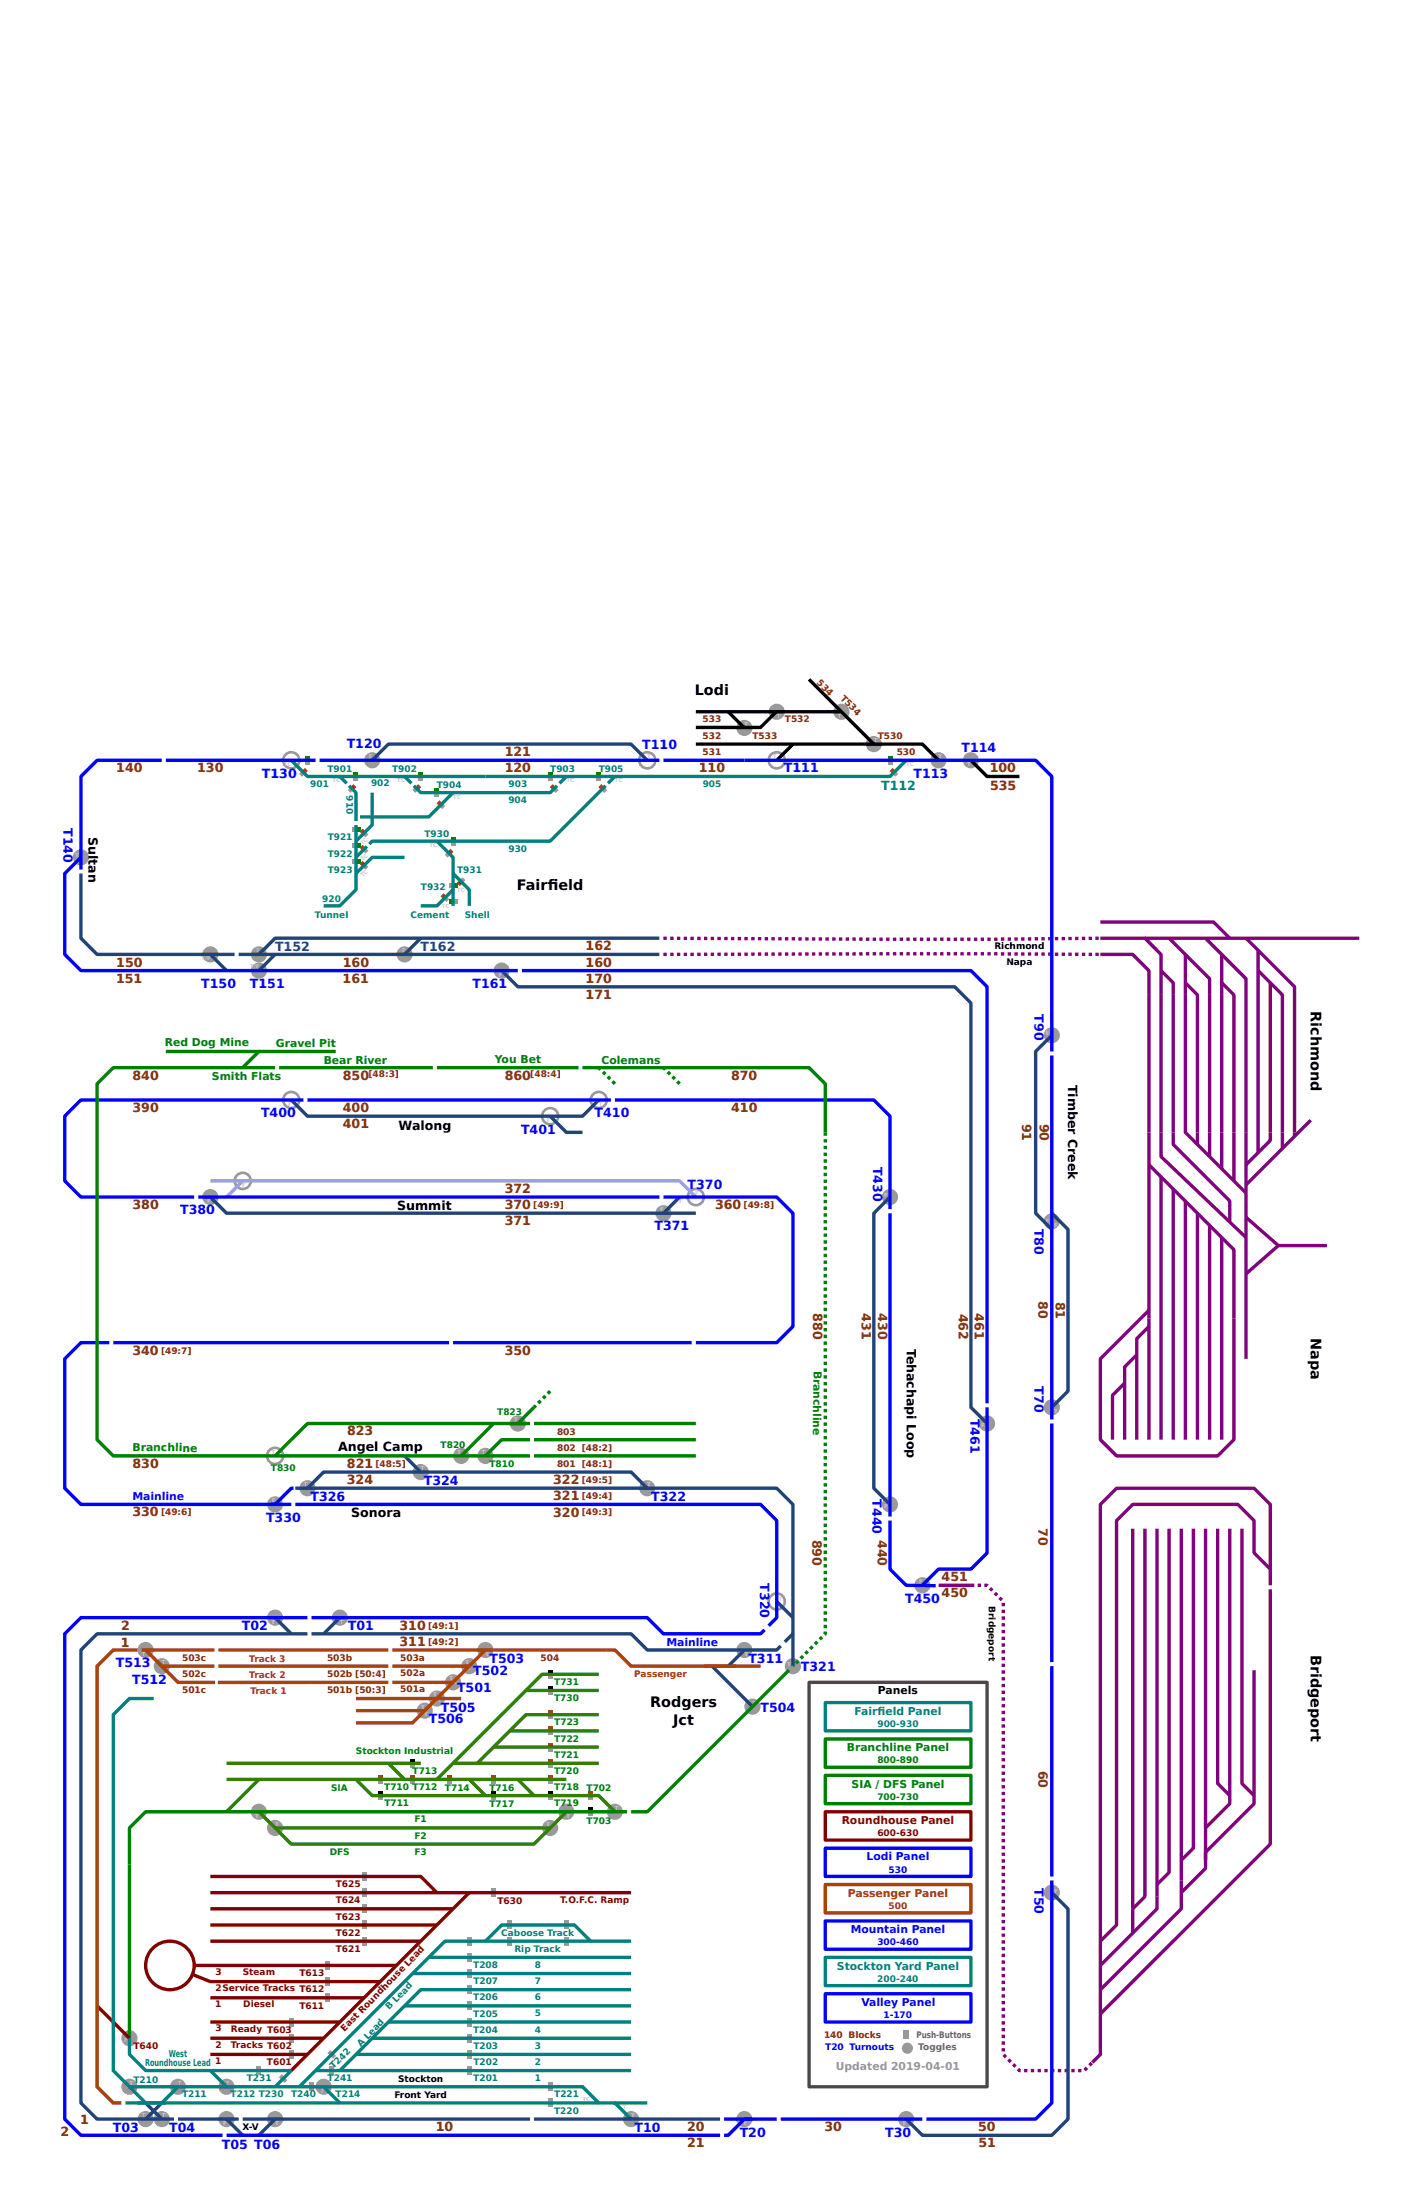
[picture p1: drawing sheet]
<svg xmlns="http://www.w3.org/2000/svg" width="279mm" height="432mm" viewBox="0 0 279 432" stroke-linecap="round" stroke-linejoin="round" font-family="sans-serif">
<g fill="#999">
<path d="M71 380.2h.8v1.6h-.8z"/>
<circle cx="177.8" cy="415.9" r="1.59"/>
</g>
<path d="M107.9 273l-3.1 3.2" fill="none" stroke="#008000" stroke-width=".66" stroke-dasharray=".7 .7" stroke-linecap="butt"/>
<g fill="#999">
<circle cx="146.1" cy="415.9" r="1.59"/>
<circle cx="54" cy="415.9" r="1.59"/>
<circle cx="44.5" cy="415.9" r="1.59"/>
<circle cx="31.8" cy="415.9" r="1.59"/>
<circle cx="28.6" cy="415.9" r="1.59"/>
<circle cx="25.4" cy="400" r="1.59"/>
<circle cx="28.6" cy="323.8" r="1.59"/>
<circle cx="31.8" cy="327" r="1.59"/>
<circle cx="54" cy="317.5" r="1.59"/>
<circle cx="66.7" cy="317.5" r="1.59"/>
<circle cx="83.3" cy="335.8" r="1.59"/>
<circle cx="85.7" cy="333.4" r="1.59"/>
<circle cx="88.9" cy="330.2" r="1.59"/>
<circle cx="92.1" cy="327" r="1.59"/>
<circle cx="95.3" cy="323.8" r="1.59"/>
<circle cx="147.6" cy="335" r="1.59"/>
<circle cx="146.1" cy="323.8" r="1.59"/>
<circle cx="155.6" cy="327" r="1.59"/>
</g>
<circle cx="152.4" cy="314.3" r="1.59" fill="none" stroke="#999" stroke-width=".51"/>
<g fill="#999">
<circle cx="127" cy="292.1" r="1.59"/>
<circle cx="101.6" cy="279.4" r="1.59"/>
<circle cx="95.3" cy="285.7" r="1.59"/>
<circle cx="90.5" cy="285.7" r="1.59"/>
<circle cx="82.6" cy="288.9" r="1.59"/>
<circle cx="60.3" cy="292.1" r="1.59"/>
<circle cx="54" cy="295.3" r="1.59"/>
<circle cx="130.2" cy="238.1" r="1.59"/>
</g>
<g fill="none" stroke="#999" stroke-width=".51">
<circle cx="47.6" cy="231.8" r="1.59"/>
<circle cx="136.5" cy="234.9" r="1.59"/>
</g>
<circle cx="41.3" cy="234.9" r="1.59" fill="#999"/>
<g fill="none" stroke="#999" stroke-width=".51">
<circle cx="57.2" cy="215.9" r="1.59"/>
<circle cx="117.5" cy="215.9" r="1.59"/>
</g>
<g fill="#999">
<circle cx="174.6" cy="234.9" r="1.59"/>
<circle cx="174.6" cy="295.3" r="1.59"/>
<circle cx="181" cy="311.1" r="1.59"/>
<circle cx="193.7" cy="279.4" r="1.59"/>
<circle cx="98.4" cy="190.5" r="1.59"/>
<circle cx="79.4" cy="187.3" r="1.59"/>
<circle cx="50.8" cy="187.3" r="1.59"/>
<circle cx="50.8" cy="190.5" r="1.59"/>
<circle cx="41.3" cy="187.3" r="1.59"/>
<circle cx="15.9" cy="168.3" r="1.59"/>
<circle cx="73" cy="149.2" r="1.59"/>
</g>
<g fill="none" stroke="#999" stroke-width=".51">
<circle cx="57.2" cy="149.2" r="1.59"/>
<circle cx="127" cy="149.2" r="1.59"/>
</g>
<g fill="#999">
<circle cx="184.2" cy="149.2" r="1.59"/>
<circle cx="190.5" cy="149.2" r="1.59"/>
</g>
<circle cx="152.4" cy="149.2" r="1.59" fill="none" stroke="#999" stroke-width=".51"/>
<g fill="#999">
<circle cx="171.5" cy="146" r="1.59"/>
<circle cx="165.1" cy="139.7" r="1.59"/>
<circle cx="152.4" cy="139.7" r="1.59"/>
<circle cx="146.1" cy="142.9" r="1.59"/>
<circle cx="206.4" cy="203.2" r="1.59"/>
<circle cx="206.4" cy="239.7" r="1.59"/>
<circle cx="206.4" cy="276.2" r="1.59"/>
<circle cx="206.4" cy="371.5" r="1.59"/>
<circle cx="123.8" cy="415.9" r="1.59"/>
<circle cx="25.4" cy="409.6" r="1.59"/>
<circle cx="34.9" cy="409.6" r="1.59"/>
<circle cx="44.5" cy="409.6" r="1.59"/>
<circle cx="63.5" cy="409.6" r="1.59"/>
</g>
<g fill="none" stroke="#999" stroke-width=".51">
<circle cx="108" cy="219.1" r="1.59"/>
<circle cx="54" cy="285.7" r="1.59"/>
</g>
<g fill="#999">
<path d="M71 377h.8v1.6h-.8z"/>
<path d="M71 373.9h.8v1.5h-.8z"/>
<path d="M71 370.7h.8v1.6h-.8z"/>
<path d="M71 367.5h.8v1.6h-.8z"/>
<path d="M96.4 370.7h.8v1.6h-.8z"/>
<path d="M99.6 377h.8v1.6h-.8z"/>
<path d="M99.6 380.2h.8v1.6h-.8z"/>
<path d="M110.7 377h.8v1.6h-.8z"/>
<path d="M110.7 380.2h.8v1.6h-.8z"/>
<path d="M91.7 405.6h.8v1.6h-.8z"/>
<path d="M91.7 402.4h.8v1.6h-.8z"/>
<path d="M91.7 399.3h.8v1.5h-.8z"/>
<path d="M91.7 396.1h.8v1.6h-.8z"/>
<path d="M91.7 392.9h.8v1.6h-.8z"/>
<path d="M91.7 389.7h.8v1.6h-.8z"/>
<path d="M91.7 386.6h.8v1.5h-.8z"/>
<path d="M91.7 383.4h.8v1.6h-.8z"/>
<path d="M91.7 380.2h.8v1.6h-.8z"/>
<path d="M64.2 402.9l.6-.5 1.1 1.1-.5 .6z"/>
<path d="M64.7 405.6h.8v1.6h-.8z"/>
<path d="M60.7 408.8h.8v1.6h-.8z"/>
<path d="M56.8 402.4h.7v1.6h-.7z"/>
<path d="M56.8 399.3h.7v1.5h-.7z"/>
<path d="M56.8 396.1h.7v1.6h-.7z"/>
<path d="M63.9 391.3h.8v1.6h-.8z"/>
<path d="M63.9 388.1h.8v1.6h-.8z"/>
<path d="M63.9 385h.8v1.6h-.8z"/>
<path d="M54.7 407.7l.6-.6 1.1 1.2-.6 .5z"/>
<path d="M50.4 405.6h.8v1.6h-.8z"/>
<path d="M107.6 408.8h.7v1.6h-.7z"/>
<path d="M107.6 412h.7v1.5h-.7z"/>
<path d="M74.2 348.5h.8v1.5h-.8z"/>
<circle cx="50.8" cy="355.6" r="1.59"/>
<circle cx="54" cy="358.8" r="1.59"/>
<circle cx="120.7" cy="355.6" r="1.59"/>
<circle cx="111.1" cy="355.6" r="1.59"/>
<circle cx="108" cy="358.8" r="1.59"/>
</g>
<path d="M74.2 348.5h.8v.7h-.8z" fill="#f00"/>
<path d="M74.2 351.6h.8v1.6h-.8z" fill="#999"/>
<path d="M74.2 351.6h.8v.8h-.8z" fill="#000"/>
<path d="M80.6 345.3h.8v1.6h-.8z" fill="#999"/>
<path d="M80.6 345.3h.8v.8h-.8z" fill="#000"/>
<path d="M96.4 351.6h.8v1.6h-.8z" fill="#999"/>
<path d="M96.4 351.6h.8v.8h-.8z" fill="#000"/>
<path d="M107.6 351.6h.7v1.6h-.7z" fill="#999"/>
<path d="M107.6 351.6h.7v.8h-.7z" fill="#000"/>
<path d="M107.6 331h.7v1.6h-.7z" fill="#999"/>
<path d="M107.6 331h.7v.8h-.7z" fill="#000"/>
<path d="M107.6 327.8h.7v1.6h-.7z" fill="#999"/>
<path d="M107.6 327.8h.7v.8h-.7z" fill="#000"/>
<path d="M115.5 354.8h.8v1.6h-.8z" fill="#999"/>
<path d="M115.5 354.8h.8v.8h-.8z" fill="#000"/>
<path d="M87.7 348.5h.8v1.5h-.8z" fill="#999"/>
<path d="M87.7 348.5h.8v.7h-.8z" fill="#f00"/>
<path d="M80.6 348.5h.8v1.5h-.8z" fill="#999"/>
<path d="M80.6 348.5h.8v.7h-.8z" fill="#f00"/>
<path d="M96.4 348.5h.8v1.5h-.8z" fill="#999"/>
<path d="M96.4 348.5h.8v.7h-.8z" fill="#f00"/>
<path d="M107.6 348.5h.7v1.5h-.7z" fill="#999"/>
<path d="M107.6 348.5h.7v.7h-.7z" fill="#f00"/>
<path d="M107.6 345.3h.7v1.6h-.7z" fill="#999"/>
<path d="M107.6 345.3h.7v.8h-.7z" fill="#f00"/>
<path d="M107.6 342.1h.7v1.6h-.7z" fill="#999"/>
<path d="M107.6 342.1h.7v.8h-.7z" fill="#f00"/>
<path d="M107.6 338.9h.7v1.6h-.7z" fill="#999"/>
<path d="M107.6 338.9h.7v.8h-.7z" fill="#f00"/>
<path d="M107.6 335.8h.7v1.5h-.7z" fill="#999"/>
<path d="M107.6 335.8h.7v.7h-.7z" fill="#f00"/>
<path d="M115.5 351.6h.8v1.6h-.8z" fill="#999"/>
<path d="M115.5 351.6h.8v.8h-.8z" fill="#f00"/>
<path d="M59.9 148.4h.8v1.6h-.8z" fill="#999"/>
<path d="M59.9 148.4h.8v.8h-.8z" fill="#008000"/>
<path d="M69.3 153.9l.6 .6-1.1 1.1-.6-.5z" fill="#999"/>
<path d="M68.8 154.5l.5-.6 .6 .6-.6 .6z" fill="#f00"/>
<path d="M69.5 151.6h.7v1.6h-.7z" fill="#999"/>
<path d="M69.5 151.6h.7v.8h-.7z" fill="#008000"/>
<path d="M82.2 151.6h.7v1.6h-.7z" fill="#999"/>
<path d="M82.2 151.6h.7v.8h-.7z" fill="#008000"/>
<path d="M82 153.9l.6 .6-1.1 1.1-.6-.5z" fill="#999"/>
<path d="M81.5 154.5l.5-.6 .6 .6-.6 .6z" fill="#f00"/>
<path d="M69.1 162.3h1.5v.8h-1.5z" fill="#999"/>
<path d="M69.8 162.3h.8v.8h-.8z" fill="#008000"/>
<path d="M70.6 163.2l.6-.5 1.1 1.1-.6 .6z" fill="#999"/>
<path d="M70.6 163.2l.6-.5 .5 .5-.5 .6z" fill="#f00"/>
<path d="M69.1 165.5h1.5v.8h-1.5z" fill="#999"/>
<path d="M69.8 165.5h.8v.8h-.8z" fill="#008000"/>
<path d="M70.6 166.4l.6-.6 1.1 1.2-.6 .5z" fill="#999"/>
<path d="M70.6 166.4l.6-.6 .5 .6-.5 .6z" fill="#f00"/>
<path d="M69.1 168.7h1.5v.8h-1.5z" fill="#999"/>
<path d="M69.8 168.7h.8v.8h-.8z" fill="#008000"/>
<path d="M70.6 169.6l.6-.6 1.1 1.1-.6 .6z" fill="#999"/>
<path d="M70.6 169.6l.6-.6 .5 .6-.5 .5z" fill="#f00"/>
<path d="M88.5 164.3h.8v1.6h-.8z" fill="#999"/>
<path d="M88.5 164.3h.8v.8h-.8z" fill="#008000"/>
<path d="M87.3 167.8l1.1-1.2 .5 .6-1.1 1.1z" fill="#999"/>
<path d="M87.8 167.2l.6-.6 .5 .6-.5 .6z" fill="#f00"/>
<path d="M86.5 175.9l.5-.5 1.2 1.1-.6 .6z" fill="#999"/>
<path d="M86.5 175.9l.5-.5 .6 .5-.6 .6z" fill="#f00"/>
<path d="M88.1 176.6h1.6v.8h-1.6z" fill="#999"/>
<path d="M88.1 176.6h.8v.8h-.8z" fill="#008000"/>
<path d="M88.1 173.4h1.6v.8h-1.6z" fill="#999"/>
<path d="M88.9 173.4h.8v.8h-.8z" fill="#008000"/>
<path d="M89.6 173.3l1.2-1.1 .5 .6-1.1 1.1z" fill="#999"/>
<path d="M90.2 172.8l.6 .5-.6 .6-.6-.6z" fill="#f00"/>
<path d="M85.3 154.8h.8v1.6h-.8z" fill="#999"/>
<path d="M85.3 154.8h.8v.8h-.8z" fill="#008000"/>
<path d="M86.2 157.1l1.2 1.1-.6 .6-1.1-1.1z" fill="#999"/>
<path d="M86.2 157.1l.6 .6-.6 .5-.5-.5z" fill="#f00"/>
<path d="M107.6 151.6h.7v1.6h-.7z" fill="#999"/>
<path d="M107.6 151.6h.7v.8h-.7z" fill="#008000"/>
<path d="M107.9 154.5l.6-.6 1.1 1.2-.6 .5z" fill="#999"/>
<path d="M107.9 154.5l.6-.6 .5 .6-.5 .6z" fill="#f00"/>
<path d="M59.8 150.8l.6 .5-1.1 1.1-.6-.5z" fill="#999"/>
<path d="M59.3 151.3l.5-.5 .6 .5-.6 .6z" fill="#f00"/>
<path d="M117.1 151.6h.8v1.6h-.8z" fill="#999"/>
<path d="M117.1 151.6h.8v.8h-.8z" fill="#008000"/>
<path d="M117.4 154.5l.6-.6 1.1 1.2-.6 .5z" fill="#999"/>
<path d="M117.4 154.5l.6-.6 .5 .6-.5 .6z" fill="#f00"/>
<path d="M174.2 148.4h.8v1.6h-.8z" fill="#999"/>
<path d="M174.2 148.4h.8v.8h-.8z" fill="#008000"/>
<path d="M174.6 151.3l.5-.5 1.2 1.1-.6 .5z" fill="#999"/>
<path d="M174.6 151.3l.5-.5 .6 .5-.6 .6z" fill="#f00"/>
<g fill="none" stroke="#800080" stroke-width=".66" stroke-linecap="butt">
<path d="M215.9 181h22.2l3.2 3.1M215.9 187.3h6.3l3.2 3.2v92.1M215.9 184.1h50.8M224.6 184.1l3.2 3.2v39.7l16.7 15.9M227.8 190.5l2.4 2.4v31.7l11.1 11.1v4M229.4 184.1l7.9 8v34.9M232.6 187.3v34.9l11.9 12M232.6 192.9l2.3 2.4v29.3M236.5 184.1l3.2 3.2v42.1M239.7 192.9l2.4 2.4v36.5M239.7 187.3l4.8 4.8v74.6M244.5 184.1l9.5 9.6v29.3l-2.4 2.4"/>
<path d="M246.9 190.5l4.7 4.8v30.1l-7.1 7.2M246.9 186.5v39.7M249.2 192.9v30.9l-4.7 4.8M257.2 219.9l-3.2 3.1M225.4 228.6l16.7 16.7v37.3l-3.2 3.2h-19.8l-3.2-3.2v-15.9l9.5-9.5M227.8 231v51.6M230.2 233.4v49.2M232.6 235.7v46.9M234.9 238.1v44.5M244.5 238.9l6.3 5.6h9.5M237.3 240.5v42.1M239.7 242.9v39.7"/>
<path d="M250.8 244.5l-6.3 5.5M220.7 271.5l-2.4 2.3v8.8M223 265.9l-2.3 2.4v14.3M225.4 260.3l-2.4 2.4v19.9M184.1 311.1h6.4M222.2 300v79.4M224.6 300v72.3l-2.4 2.3M227 300v74.6l-11.1 11.2M229.4 300v67.5l-2.4 2.4M231.8 300v74.6l-15.9 15.9M234.2 300v62.7l-2.4 2.4M236.5 300v65.1"/>
<path d="M238.9 300v50l2.4 2.4M241.3 300v54l-4.8 4.8M243.7 300v50l2.4 2.4M249.2 311.1v-15.8l-3.1-3.2h-27l-3.2 3.2v107.9l-1.6 1.6M249.2 308l-3.1-3.2v-6.4l-3.2-3.1h-20.7l-3.1 3.1v79.4l-3.2 3.2M249.2 311.9v50l-33.3 33.4M246.1 327.8v26.2l-9.6 9.5v3.2l-4.7 4.8"/>
</g>
<path d="M130.2 187.3l40.4-.1 45.3 .1M130.2 184.1l40.3 .2h24.8l20.6-.2M190.5 311.1h3.2l3.1 3.2v88.9l3.2 3.2h12.7l1.6-1.6" fill="none" stroke="#800080" stroke-width=".66" stroke-dasharray=".7 .7" stroke-linecap="butt"/>
<path d="M27.8 323.8h14.3M28.6 323.8l6.3 6.4h7.3M31.7 327h10.4M42.9 323.8h33.3M42.9 327h33.3M69.8 333.4h20.7M69.8 335.8h13.5M76.2 330.2h-33.5M77 323.8h43.6l3.2 3.2h25.4M77 327h15.1M77 330.2h11.9M95.2 323.8l-14.2 14.3h-11.2" fill="none" stroke="#a40" stroke-width=".66" stroke-linecap="butt"/>
<g fill="none" stroke="#338000" stroke-width=".66" stroke-linecap="butt">
<path d="M100 339.7h17.5M103.2 331.8h14.3M117.5 336.5h-14.3l-9.5 9.6M117.5 328.6h-11.1l-20.7 20.6M44.4 349.2h66.7M44.4 346.1h38.1M50.8 355.6l6.3 6.3h47.7l6.3-6.3M50.8 349.2l-6.4 6.4M54 358.8h53.9M69.8 349.2l3.2 3.2h44.5l3.1 3.2M76.2 346.1l3.2 3.1M88.9 346.1h28.6"/>
<path d="M92.1 349.2l3.1 3.2M96.8 342.9h20.7M101.6 349.2l3.2 3.2"/>
</g>
<path d="M123 355.6h-94.4l-3.2 3.2v41.2" fill="none" stroke="#008000" stroke-width=".66" stroke-linecap="butt"/>
<path d="M41.3 368.3h41.2l3.2 3.2M41.3 371.5h50.8M41.3 374.6h47.6M41.3 377.8h44.4M123.8 371.5h-31.7l-35 34.9M19 393.7l6.4 6.3M41.3 396.9h25.4M41.3 381h41.2M41.3 392.1h30.1M77.8 385.8h-44.5l8 3.1h33.3M41.3 403.2h19M41.3 400h22.2" fill="none" stroke="#800000" stroke-width=".66" stroke-linecap="butt"/>
<circle cx="33.3" cy="385.8" r="4.8" fill="#fff" stroke="#800000" stroke-width=".66" stroke-linecap="butt"/>
<g fill="none" stroke="#008080" stroke-width=".66" stroke-linecap="butt">
<path d="M57.1 149.2l3.2 3.2h114.3l3.2-3.2M30.2 333.4h-4.8l-3.2 3.1v69.9l3.2 3.2h88.9l3.2 3.1M76.2 396.9h47.6M79.4 393.7h44.4M81 387.3h42.8M84.1 384.2h39.7M95.2 381l3.2-3.2h14.3l3.2 3.2M123.8 381h-36.5l-28.6 28.6M123.8 390.5h-41.3l-15.8 15.9M24.6 412.7h96l3.2 3.2M25.4 400v3.2l3.2 3.2h28.5M25.4 409.6l3.2 3.1"/>
<path d="M34.9 409.6l-3.2 3.1M41.3 406.4l3.1 3.2M61.9 406.4h61.9M63.5 409.6l3.2 3.1M69.8 403.2h54M73 400h50.8"/>
</g>
<path d="M27 323.8h-4.8l-3.2 3.2v82.6l3.2 3.1h1.6" fill="none" stroke="#a40" stroke-width=".66" stroke-linecap="butt"/>
<path d="M54 409.6l3.1-3.2z" fill="#999" stroke="#008080" stroke-width=".66" stroke-linecap="butt"/>
<path d="M136.5 139.7h28.6M142.9 139.7l3.1 3.2M152.4 139.6l-3.2 3.2h-12.7M158.7 133.3l12.7 12.7M136.5 146h44.5l3.1 3.2M155.6 146l-3.2 3.2M190.5 149.2l3.2 3.2h6.3" fill="none" stroke="#000" stroke-width=".66" stroke-linecap="butt"/>
<path d="M66.7 152.4l3.1 3.2v5.5M73 155.6v6.3l-3.2 3.2M79.4 152.4l3.1 3.2h25.4l3.2-3.2M88.9 155.6l-4.8 4.7h-13.5M120.6 152.4l-12.7 12.7h-34.9l-3.2 3.2M69.8 161.9v12.7l-3.1 3.2h-3.2M79.4 168.3h-6.4l-3.2 3.1M85.7 165.1l3.2 3.2v6.3l-3.2 3.2h-3.2M88.9 171.4l3.2 3.2v3.2M88.9 174.6v3.2M27 412.7h5.5M120.6 412.7h6.4" fill="none" stroke="#008080" stroke-width=".66" stroke-linecap="butt"/>
<path d="M69.1 153.2l-1.6 1.6M81.8 153.2l-1.6 1.6M108.7 153.2l1.6 1.6M118.3 153.2l1.6 1.6M127.8 153.2l1.6 1.6M71.9 165.6l1.1 1.1" fill="none" stroke="#fff" stroke-width=".66" stroke-linecap="butt"/>
<g fill="none" stroke="#214478" stroke-width=".66" stroke-linecap="butt">
<path d="M73 149.2l3.2-3.2h47.6l3.2 3.2M15.9 171.4v12.7l3.1 3.2h27M41.3 187.3l3.1 3.2M46.8 187.3h82.6M54 187.3l-3.2 3.2M82.5 184.1l-3.1 3.2M98.4 190.5l3.2 3.2h85.7l3.2 3.1v79.4l3.2 3.2M129.4 184.1h-75.4l-3.2 3.2M57.1 215.9l3.2 3.2h54l3.2-3.2M107.9 219.1l3.2 3.1h3.2M206.4 203.2l-3.2 3.2v31.7l3.2 3.2M41.3 234.9l3.1 3.2h92.1"/>
<path d="M133.3 234.9l-3.1 3.2M174.6 234.9l-3.2 3.2v54l3.2 3.2M206.4 238.1l3.1 3.2v31.7l-3.1 3.2M57.9 292.1h94.5l3.2 3.2v25.4l-1.6 1.6M60.3 292.1l3.2-3.2h60.3l3.2 3.2M79.4 285.8l3.1 3.1M54 317.5l3.1 3.2M66.7 317.5l-3.2 3.2M152.4 314.3l3.2 3.2M60.3 320.7h-41.3l-3.1 3.1v88.9l3.1 3.2h15.1M61.1 320.7h62.7l3.2 3.1h25.4l.8-.7M139.7 327l7.9 8"/>
<path d="M146 323.8l-3.1 3.2M155.6 320.7v6.3M206.4 371.5l3.1 3.1v41.3l-3.1 3.2h-25.4l-3.2-3.2M28.6 412.7l3.1 3.2M31.7 412.7l-3.1 3.2M34.9 415.9h11.9M44.4 415.9l3.2 3.2M47.6 415.9h56.4M54 415.9l-3.2 3.2M104.8 415.9h36.5"/>
</g>
<path d="M41.3 231.8h92l3.2 3.1M47.6 231.8l-3.2 3.1" fill="none" stroke="#87aade" stroke-width=".66" stroke-linecap="butt"/>
<g fill="none" stroke="#00f" stroke-width=".66" stroke-linecap="butt">
<path d="M31.7 149.2h-12.7l-3.1 3.2v18.3M32.5 149.2h29.4M62.7 149.2h66.7M130.2 149.2h73l3.2 3.2v54M15.9 168.3l-3.2 3.1v15.9l3.2 3.2h85.7M102.4 190.5h88.1l3.2 3.2v81.7M59.5 215.9h-43.6l-3.2 3.2v12.7l3.2 3.1h22.2M60.3 215.9h59.6M120.6 215.9h50.8l3.2 3.2v18.2M206.4 207.2v71.4M38.9 234.9h90.5M130.2 234.9h22.2l3.2 3.2v22.2l-3.2 3.2h-15.9"/>
<path d="M174.6 238.1v59.6M21.4 263.5h-5.5l-3.2 3.2v25.4l3.2 3.2h38.1l3.1-3.2h.5M22.2 263.5h65.9M88.9 263.5h46.8M193.7 276.2v28.6l-3.2 3.2h-6.4l-3.1 3.1M206.4 279.4v46.8M53.2 295.3h3.9M57.9 295.3h91.3l3.2 3.1v19.1l-1.6 1.6M174.6 298.4v9.6l3.2 3.1 5.8 .1M60.3 317.5h-44.4l-3.2 3.2v95.2l3.2 3.2h27.8M61.1 317.5h65.9l3.2 3.2h19l.8-.8M206.4 327v41.3"/>
<path d="M206.4 369.1v43.6l-3.2 3.2h-21.4M44.4 419.1h96.9M142.1 415.9h10.3M147.6 415.9h-1.6l-3.1 3.2h-.8M153.2 415.9h27.8"/>
</g>
<path d="M138.1 327h6.4" fill="none" stroke="#a40" stroke-width=".66" stroke-linecap="butt"/>
<g fill="none" stroke="#008000" stroke-width=".66" stroke-linecap="butt">
<path d="M32.5 206.4h33.4M50.8 206.4l-3.2 3.1M54 209.5h-31.8l-3.2 3.2v69.9l3.2 3.2h81.8M54.8 209.5h30.1M85.7 209.5h27.8M114.3 209.5h44.4l3.2 3.2v9.5M96.8 279.4l-6.3 6.4M104 279.4h-43.7l-6.3 6.4M104.8 279.4h31.7M104.8 276.2l-3.2 3.2M104 282.6h-5.6l-3.2 3.2M104.8 285.8h31.7"/>
<path d="M104.8 282.6h31.7M154.8 327.8l-27.8 27.8h-3.2"/>
</g>
<path d="M120.6 212.7l-3.1-3.2M133.3 212.7l-3.1-3.2M161.9 222.2v98.5l-6.3 6.3" fill="none" stroke="#008000" stroke-width=".66" stroke-dasharray=".7 .7" stroke-linecap="butt"/>
<circle cx="178" cy="402" r="1.1" fill="#999"/>
<path d="M158.7 330.2h35v79.4h-35z" fill="none" stroke="#4d4d4d" stroke-width=".66" stroke-linecap="butt"/>
<path d="M177.2 398.4h1.2v1.6h-1.2z" fill="#999"/>
<path d="M161.9 334.2h28.6v5.5h-28.6zM161.9 384.2h28.6v5.5h-28.6z" fill="none" stroke="#008080" stroke-width=".66" stroke-linecap="butt"/>
<path d="M161.9 377h28.6v5.6h-28.6zM161.9 362.7h28.6v5.6h-28.6zM161.9 391.3h28.6v5.6h-28.6z" fill="none" stroke="#00f" stroke-width=".66" stroke-linecap="butt"/>
<path d="M161.9 369.9h28.6v5.5h-28.6z" fill="none" stroke="#a40" stroke-width=".66" stroke-linecap="butt"/>
<path d="M161.9 355.6h28.6v5.6h-28.6z" fill="none" stroke="#800000" stroke-width=".66" stroke-linecap="butt"/>
<path d="M161.9 348.5h28.6v5.5h-28.6zM161.9 341.3h28.6v5.6h-28.6z" fill="none" stroke="#008000" stroke-width=".66" stroke-linecap="butt"/>
<g font-size="2.8">
<text x="136.3" y="136.5">Lodi</text>
<text x="101.4" y="174.6">Fairfeld</text>
<text x="107.5" y="174.6">i</text>
<text x="257.2" y="198.5" transform="rotate(90 257.2 198.5)">Richmond</text>
<text x="257.2" y="262.6" transform="rotate(90 257.2 262.6)">Napa</text>
<text x="257.2" y="324.8" transform="rotate(90 257.2 324.8)">Bridgeport</text>
<text x="127.6" y="335">Rodgers</text>
<text x="132.1" y="338.5">Jct</text>
</g>
<g font-size="2.5" fill="#00f">
<text x="68" y="146.8">T120</text>
<text x="126" y="146.9">T110</text>
<text x="188.7" y="147.6">T114</text>
<text x="51.4" y="152.6">T130</text>
<text x="153.8" y="151.6">T111</text>
<text x="179.2" y="152.6">T113</text>
<text x="12.5" y="162.5" transform="rotate(90 12.5 162.5)">T140</text>
<text x="39.5" y="193.9">T150</text>
<text x="49" y="193.9">T151</text>
<text x="92.7" y="193.9">T161</text>
<text x="203" y="199.1" transform="rotate(90 203 199.1)">T90</text>
<text x="51.2" y="219.3">T400</text>
<text x="116.7" y="219.3">T410</text>
<text x="102.2" y="222.5">T401</text>
<text x="134.9" y="233.3">T370</text>
<text x="171.3" y="229" transform="rotate(90 171.3 229)">T430</text>
<text x="35.4" y="238.4">T380</text>
<text x="128.4" y="241.4">T371</text>
<text x="203" y="241.2" transform="rotate(90 203 241.2)">T80</text>
<text x="203" y="272.1" transform="rotate(90 203 272.1)">T70</text>
<text x="190.4" y="278.4" transform="rotate(90 190.4 278.4)">T461</text>
<text x="83.2" y="291.6">T324</text>
<text x="52.2" y="298.7">T330</text>
<text x="60.9" y="294.6">T326</text>
<text x="127.8" y="294.6">T322</text>
<text x="171.2" y="294.3" transform="rotate(90 171.2 294.3)">T440</text>
<text x="149.1" y="310.8" transform="rotate(90 149.1 310.8)">T320</text>
<text x="177.6" y="314.6">T450</text>
<text x="47.4" y="320">T02</text>
<text x="68.2" y="320">T01</text>
<text x="22.7" y="327.3">T513</text>
<text x="92.9" y="328.7">T502</text>
<text x="96" y="326.3">T503</text>
<text x="146.8" y="326.3">T311</text>
<text x="157.2" y="327.9">T321</text>
<text x="25.9" y="330.4">T512</text>
<text x="89.7" y="332">T501</text>
<text x="84.1" y="338.2">T506</text>
<text x="86.5" y="336">T505</text>
<text x="149.2" y="336">T504</text>
<text x="203" y="370.6" transform="rotate(90 203 370.6)">T50</text>
<text x="22.1" y="418.6">T03</text>
<text x="33.2" y="418.6">T04</text>
<text x="124.5" y="418.6">T10</text>
<text x="145.1" y="419.3">T20</text>
<text x="173.7" y="419.3">T30</text>
<text x="43.6" y="421.7">T05 T06</text>
</g>
<g font-size="2.5" fill="#803300">
<text x="99" y="148.4">121</text>
<text x="22.8" y="151.6">140</text>
<text x="38.7" y="151.6">130</text>
<text x="99" y="151.6">120</text>
<text x="137.1" y="151.6">110</text>
<text x="194.2" y="151.6">100</text>
<text x="194.3" y="155">535</text>
<text x="22.8" y="189.7">150</text>
<text x="67.3" y="189.7">160</text>
<text x="114.9" y="189.7">160</text>
<text x="114.9" y="186.5">162</text>
<text x="22.8" y="193">151</text>
<text x="67.2" y="192.8">161</text>
<text x="114.9" y="196.1">171</text>
<text x="114.9" y="192.9">170</text>
<text x="26" y="211.9">840</text>
<text x="67.3" y="211.9">850</text>
<text x="99" y="211.9">860</text>
<text x="143.5" y="212">870</text>
<text x="26" y="218.3">390</text>
<text x="67.3" y="218.3">400</text>
<text x="67.3" y="221.5">401</text>
<text x="143.5" y="218.3">410</text>
<text x="200.6" y="220.6" transform="rotate(90 200.6 220.6)">91</text>
<text x="204" y="220.5" transform="rotate(90 204 220.5)">90</text>
<text x="26" y="237.3">380</text>
<text x="99" y="237.3">370</text>
<text x="99" y="234.1">372</text>
<text x="140.3" y="237.3">360</text>
<text x="99" y="240.5">371</text>
<text x="159.6" y="257.8" transform="rotate(90 159.6 257.8)">880</text>
<text x="169.1" y="257.8" transform="rotate(90 169.1 257.8)">431</text>
<text x="172.3" y="257.8" transform="rotate(90 172.3 257.8)">430</text>
<text x="188.2" y="257.8" transform="rotate(90 188.2 257.8)">462</text>
<text x="191.3" y="257.8" transform="rotate(90 191.3 257.8)">461</text>
<text x="203.7" y="255.4" transform="rotate(90 203.7 255.4)">80</text>
<text x="207.2" y="255.5" transform="rotate(90 207.2 255.5)">81</text>
<text x="26" y="265.9">340</text>
<text x="99" y="265.9">350</text>
<text x="68.1" y="281.7">823</text>
<text x="26" y="288.1">830</text>
<text x="68.1" y="291.3">324</text>
<text x="68.1" y="288.1">821</text>
<text x="108.5" y="291.3">322</text>
<text x="26" y="297.6">330</text>
<text x="108.5" y="297.7">320</text>
<text x="108.5" y="294.5">321</text>
<text x="203.7" y="299.9" transform="rotate(90 203.7 299.9)">70</text>
<text x="159.4" y="302.2" transform="rotate(90 159.4 302.2)">890</text>
<text x="172.2" y="302.2" transform="rotate(90 172.2 302.2)">440</text>
<text x="184.7" y="310.4">451</text>
<text x="184.7" y="313.5">450</text>
<text x="23.7" y="323.3">1</text>
<text x="23.7" y="319.9">2</text>
<text x="78.4" y="319.9">310</text>
<text x="78.4" y="323.2">311</text>
<text x="203.7" y="347.5" transform="rotate(90 203.7 347.5)">60</text>
<text x="11.9" y="419.2">2</text>
<text x="15.8" y="416.8">1</text>
<text x="85.5" y="418.3">10</text>
<text x="134.8" y="418.3">20</text>
<text x="161.8" y="418.3">30</text>
<text x="191.9" y="418.3">50</text>
<text x="134.8" y="421.5">21</text>
<text x="192" y="421.5">51</text>
</g>
<text font-size="2.5" fill="#008080" x="172.9" y="155">T112</text>
<g font-size="2.5">
<text x="17.4" y="164.2" transform="rotate(90 17.4 164.2)">Sultan</text>
<text x="209.5" y="212.9" transform="rotate(90 209.5 212.9)">Timber Creek</text>
<text x="78.2" y="221.7">Walong</text>
<text x="77.9" y="237.5">Summit</text>
<text x="177.9" y="264.7" transform="rotate(90 177.9 264.7)">Tehachapi Loop</text>
<text x="66.3" y="284.8">Angel Camp</text>
<text x="68.9" y="297.8">Sonora</text>
</g>
<g font-size="2.5" fill="#214478">
<text x="54" y="186.6">T152</text>
<text x="82.5" y="186.6">T162</text>
</g>
<g font-size="2.1" fill="#008000">
<text x="32.3" y="205.4">Red Dog Mine</text>
<text x="54.1" y="205.6">Gravel Pit</text>
<text x="63.5" y="208.8">Bear River</text>
<text x="97.1" y="208.7">You Bet</text>
<text x="118" y="208.8">Colemans</text>
<text x="41.6" y="211.9">Smith Flats</text>
<text x="159.7" y="269" transform="rotate(91 159.7 269)">Branchline</text>
<text x="26" y="284.8" transform="rotate(1 26 284.8)">Branchline</text>
<text x="166.2" y="343.7">Branchline Panel</text>
<text x="167.1" y="350.9">SIA / DFS Panel</text>
</g>
<g font-size="2.1" fill="#00f">
<text x="26" y="294.4" transform="rotate(1 26 294.4)">Mainline</text>
<text x="130.8" y="323" transform="rotate(1 130.8 323)">Mainline</text>
<text x="170" y="365.1">Lodi Panel</text>
<text x="166.9" y="379.4">Mountain Panel</text>
<text x="169" y="393.7">Valley Panel</text>
</g>
<text font-size="2.1" x="172.2" y="332.6">Panels</text>
<g font-size="2.1" fill="#008080">
<text x="167.7" y="336.6">Fairfeld Panel</text>
<text x="172.2" y="336.6">i</text>
<text x="164.2" y="386.6">Stockton Yard Panel</text>
</g>
<text font-size="2.1" fill="#800000" x="165.1" y="358">Roundhouse Panel</text>
<text font-size="2.1" fill="#a40" x="166.3" y="372.3">Passenger Panel</text>
<text font-size="2.1" fill="#999" x="164" y="406.2">Updated 2019-04-01</text>
<g font-size="1.9" fill="#008080">
<text x="28.5" y="405.6">Roundhouse Lead</text>
<text x="33.1" y="403.7">West</text>
</g>
<g font-size="1.8" fill="#803300">
<text x="160.2" y="134.1" transform="rotate(45 160.2 134.1)">534</text>
<text x="164.8" y="137.1" transform="rotate(45 164.8 137.1)">T534</text>
<text x="137.9" y="141.8">533</text>
<text x="154" y="141.8">T532</text>
<text x="137.9" y="148.2">531</text>
<text x="137.9" y="145">532</text>
<text x="147.6" y="145">T533</text>
<text x="172.2" y="145.1">T530</text>
<text x="175.9" y="148.2">530</text>
<text x="72.3" y="211.4">[48:3]</text>
<text x="104.1" y="211.4">[48:4]</text>
<text x="104.6" y="237.1">[49:9]</text>
<text x="145.9" y="237.1">[49:8]</text>
<text x="31.6" y="265.7">[49:7]</text>
<text x="109.3" y="281.6">803</text>
<text x="73.7" y="287.9">[48:5]</text>
<text x="109.3" y="288">801 [48:1]</text>
<text x="109.3" y="284.8">802 [48:2]</text>
<text x="114.1" y="291.1">[49:5]</text>
<text x="31.6" y="297.4">[49:6]</text>
<text x="114.1" y="297.4">[49:3]</text>
<text x="114.1" y="294.2">[49:4]</text>
<text x="84" y="319.6">[49:1]</text>
<text x="84" y="322.8">[49:2]</text>
<text x="35.7" y="326">503c</text>
<text x="35.7" y="329.2">502c</text>
<text x="64.2" y="326">503b</text>
<text x="64.2" y="329.2">502b [50:4]</text>
<text x="78.5" y="326">503a</text>
<text x="78.5" y="328.9">502a</text>
<text x="106.1" y="326">504</text>
<text x="35.7" y="332.3">501c</text>
<text x="64.2" y="332.3">501b [50:3]</text>
<text x="78.5" y="332.1">501a</text>
<text x="161.7" y="400">140 Blocks</text>
</g>
<g font-size="1.8" fill="#008080">
<text x="60.9" y="154.5">901</text>
<text x="64.2" y="151.6">T901</text>
<text x="72.8" y="154.2">902</text>
<text x="76.9" y="151.6">T902</text>
<text x="85.7" y="154.8">T904</text>
<text x="99.8" y="154.5">903</text>
<text x="108" y="151.6">T903</text>
<text x="117.5" y="151.6">T905</text>
<text x="137.9" y="154.5">905</text>
<text x="68" y="156.1" transform="rotate(90 68 156.1)">910</text>
<text x="99.8" y="157.7">904</text>
<text x="64.3" y="164.9">T921</text>
<text x="83.3" y="164.3">T930</text>
<text x="99.8" y="167.2">930</text>
<text x="64.3" y="171.3">T923</text>
<text x="64.3" y="168.1">T922</text>
<text x="89.7" y="171.4">T931</text>
<text x="63.2" y="177">920</text>
<text x="82.6" y="174.6">T932</text>
<text x="61.8" y="180.2">Tunnel</text>
<text x="80.6" y="180.2">Cement</text>
<text x="91.2" y="180.2">Shell</text>
<text x="172.2" y="339">900-930</text>
<text x="98.4" y="379.9">Caboose Track</text>
<text x="100.9" y="383.1">Rip Track</text>
<text x="92.9" y="386.3">T208</text>
<text x="92.9" y="389.5">T207</text>
<text x="105" y="386.3">8</text>
<text x="105" y="389.4">7</text>
<text x="172.1" y="389">200-240</text>
<text x="76.3" y="394.6" transform="rotate(-46 76.3 394.6)">B Lead</text>
<text x="92.9" y="392.6">T206</text>
<text x="92.9" y="395.8">T205</text>
<text x="104.9" y="392.6">6</text>
<text x="104.9" y="395.8">5</text>
<text x="70.8" y="401.7" transform="rotate(-46 70.8 401.7)">A Lead</text>
<text x="92.8" y="399">T204</text>
<text x="105" y="399.1">4</text>
<text x="65.5" y="406.2" transform="rotate(-45 65.5 406.2)">T242</text>
<text x="92.9" y="402.2">T203</text>
<text x="92.9" y="405.3">T202</text>
<text x="105" y="405.3">2</text>
<text x="105" y="402.2">3</text>
<text x="26.2" y="408.8">T210</text>
<text x="35.7" y="411.7">T211</text>
<text x="45.3" y="411.7">T212 T230</text>
<text x="48.4" y="408.5">T231</text>
<text x="57.1" y="411.7">T240</text>
<text x="64.3" y="408.5">T241</text>
<text x="65.9" y="411.7">T214</text>
<text x="92.9" y="408.5">T201</text>
<text x="104.9" y="408.5">1</text>
<text x="108.7" y="411.7">T221</text>
<text x="108.7" y="414.9">T220</text>
</g>
<g font-size="1.8">
<text x="195.1" y="186.3">Richmond</text>
<text x="197.5" y="189.4">Napa</text>
<text x="194" y="315.2" transform="rotate(90 194 315.2)">Bridgeport</text>
<text x="77.4" y="411.8">Front Yard</text>
<text x="78.1" y="408.6">Stockton</text>
<text x="47.6" y="418">X-V</text>
</g>
<g font-size="1.8" fill="#008000">
<text x="97.6" y="277.8">T823</text>
<text x="86.5" y="284.2">T820</text>
<text x="96" y="287.9">T810</text>
<text x="53.2" y="288.6">T830</text>
<text x="108.7" y="333.9">T730</text>
<text x="108.7" y="330.7">T731</text>
<text x="108.8" y="338.7">T723</text>
<text x="108.8" y="341.8">T722</text>
<text x="69.8" y="344.4">Stockton Industrial</text>
<text x="108.7" y="345">T721</text>
<text x="172.2" y="346.1">800-890</text>
<text x="65" y="351.5">SIA</text>
<text x="75.4" y="351.4">T710 T712</text>
<text x="81" y="348.2">T713</text>
<text x="87.3" y="351.5">T714</text>
<text x="96" y="351.5">T716</text>
<text x="108.7" y="348.2">T720</text>
<text x="108.7" y="351.4">T718</text>
<text x="115.1" y="351.5">T702</text>
<text x="172.1" y="353.2">700-730</text>
<text x="75.4" y="354.5">T711</text>
<text x="81.3" y="357.7">F1</text>
<text x="96" y="354.7">T717</text>
<text x="108.7" y="354.5">T719</text>
<text x="115.1" y="358">T703</text>
<text x="64.7" y="364.1">DFS</text>
<text x="81.3" y="364">F3</text>
<text x="81.3" y="360.9">F2</text>
</g>
<g font-size="1.8" fill="#a40">
<text x="48.9" y="326.2">Track 3</text>
<text x="48.9" y="329.4">Track 2</text>
<text x="124.5" y="329.1">Passenger</text>
<text x="49.1" y="332.6">Track 1</text>
<text x="174.3" y="374.7">500</text>
</g>
<g font-size="1.8" fill="#800000">
<text x="172.2" y="360.4">600-630</text>
<text x="65.9" y="370.4">T625</text>
<text x="65.9" y="373.6">T624</text>
<text x="65.9" y="376.8">T623</text>
<text x="97.6" y="373.7">T630</text>
<text x="109.9" y="373.6">T.O.F.C. Ramp</text>
<text x="65.9" y="383.1">T621</text>
<text x="65.9" y="379.9">T622</text>
<text x="42.3" y="387.6">3</text>
<text x="47.6" y="387.6">Steam</text>
<text x="58.7" y="387.9">T613</text>
<text x="42.2" y="393.9">1</text>
<text x="42.3" y="390.8">2Service Tracks T612</text>
<text x="47.7" y="394">Diesel</text>
<text x="58.7" y="394.2">T611</text>
<text x="42.3" y="401.9">2</text>
<text x="42.3" y="398.7">3</text>
<text x="45.3" y="398.7">Ready T603</text>
<text x="67.6" y="398.8" transform="rotate(-46 67.6 398.8)">East Roundhouse Lead</text>
<text x="26.2" y="402.2">T640</text>
<text x="42.2" y="405">1</text>
<text x="45.3" y="402.1">Tracks T602</text>
<text x="52.4" y="405.3">T601</text>
</g>
<g font-size="1.8" fill="#00f">
<text x="174.3" y="367.5">530</text>
<text x="172.1" y="381.8">300-460</text>
<text x="173.3" y="396.1">1-170</text>
<text x="161.9" y="402.4">T20 Turnouts</text>
</g>
<g font-size="1.8" fill="#666">
<text x="179.8" y="400">Push-Buttons</text>
<text x="180.2" y="402.4">Toggles</text>
</g>
<g font-size="1.1" fill="#ccc">
<text x="146" y="142.5">T</text>
<text x="152.4" y="140.9">T</text>
<text x="164.4" y="140.9">T</text>
<text x="72.4" y="148.8">F</text>
<text x="127" y="148.8">T</text>
<text x="151.7" y="148.8">T</text>
<text x="171.4" y="145.6">T</text>
<text x="184.1" y="148.8">T</text>
<text x="55.7" y="150.4">TC</text>
<text x="65.2" y="153.6">TC</text>
<text x="77.9" y="153.6">TC</text>
<text x="111.1" y="153.6">TC</text>
<text x="120.6" y="153.6">TC</text>
<text x="177.8" y="150.4">TC</text>
<text x="189.8" y="150.4">T</text>
<text x="88.9" y="156.8">TC</text>
<text x="71.2" y="165.9" transform="rotate(-45 71.2 165.9)">TC</text>
<text x="84.3" y="166.3">TC</text>
<text x="14.7" y="168.3">T</text>
<text x="71.2" y="169.1" transform="rotate(-45 71.2 169.1)">TC</text>
<text x="71.2" y="172.2" transform="rotate(-45 71.2 172.2)">TC</text>
<text x="86.7" y="178.2">TC</text>
<text x="89.7" y="175">TC</text>
<text x="39.5" y="188.5">T/F</text>
<text x="49.1" y="190">T/F</text>
<text x="50.3" y="186.9">?</text>
<text x="78.8" y="186.9">?</text>
<text x="97.8" y="191.7">F</text>
<text x="205.2" y="203.2">F</text>
<text x="56.5" y="217.1">F</text>
<text x="107.3" y="220.3">F</text>
<text x="117.5" y="217.1">T</text>
<text x="47.5" y="233">F</text>
<text x="40.6" y="236.1">F</text>
<text x="129.5" y="237.7">F</text>
<text x="133.3" y="236.1">F</text>
<text x="136.4" y="234.5">F</text>
<text x="173.5" y="234.9">F</text>
<text x="205.2" y="240.1">F</text>
<text x="206.8" y="240.9">F</text>
<text x="100.9" y="279">T</text>
<text x="192.5" y="280.2">F</text>
<text x="206.8" y="277.4">T</text>
<text x="53.3" y="285.3">T</text>
<text x="89.8" y="285.3">T</text>
<text x="94.5" y="285.3">T</text>
<text x="59.6" y="291.7">T</text>
<text x="82.5" y="288.5">T</text>
<text x="127" y="291.7">T</text>
<text x="53.3" y="294.9">F</text>
<text x="173.5" y="296">F</text>
<text x="180.3" y="310.7">F</text>
<text x="152.8" y="314.3">T</text>
<text x="53.3" y="318.7">T</text>
<text x="66.7" y="318.7">T</text>
<text x="27.9" y="325">T</text>
<text x="31.7" y="326.6">T</text>
<text x="88.2" y="329.8">T</text>
<text x="91.4" y="326.6">T</text>
<text x="91.8" y="327.8">T</text>
<text x="95.2" y="325">T</text>
<text x="146" y="325">T</text>
<text x="154.4" y="327">T</text>
<text x="82.6" y="335.3">T</text>
<text x="85" y="333">T</text>
<text x="86" y="334.1">T</text>
<text x="89" y="330.6">T</text>
<text x="147.6" y="334.6">T</text>
<text x="83.2" y="336.9">T</text>
<text x="50.1" y="356.8">T</text>
<text x="54" y="358.4">T</text>
<text x="107.2" y="358.4">T</text>
<text x="111.1" y="356.8">T</text>
<text x="120.6" y="355.2">T</text>
<text x="206.8" y="371.5">F</text>
<text x="24.3" y="400.8">?</text>
<text x="25.4" y="409.2">T</text>
<text x="34.9" y="409.2">T</text>
<text x="44.4" y="409.2">?</text>
<text x="63" y="410.8">?</text>
<text x="114.3" y="412.3">TC</text>
<text x="122.2" y="413.9">T</text>
<text x="27.9" y="415.5">T</text>
<text x="31.7" y="415.5">T</text>
<text x="43.8" y="417.1">F</text>
<text x="54" y="417.1">T</text>
<text x="123.8" y="415.5">T</text>
<text x="146" y="417.1">F</text>
<text x="177.2" y="417.1">F</text>
<text x="47.3" y="420.9">F</text>
<text x="50.4" y="420.9">T</text>
</g>
</svg>
